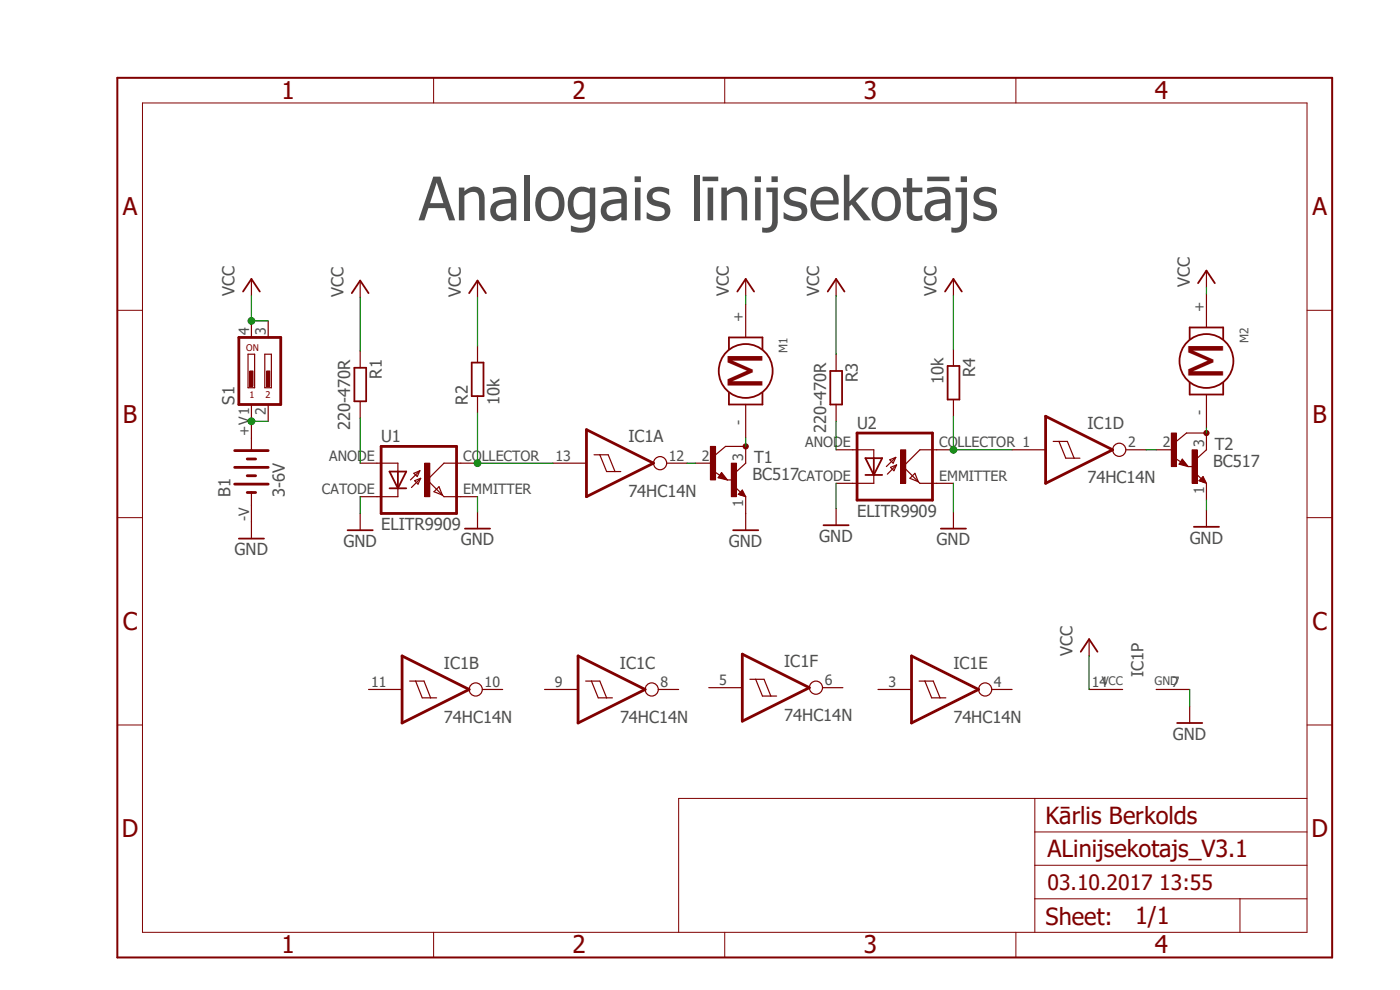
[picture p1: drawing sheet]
<svg xmlns="http://www.w3.org/2000/svg" width="297mm" height="210mm" viewBox="0 0 297 210" stroke-linecap="round" stroke-linejoin="round" font-family="sans-serif">
<path d="M24.1 16.1l259 187.8M283.1 16.1l-259 187.8" fill="none" stroke="#fff" stroke-width=".21"/>
<path d="M50.7 71.6h8.9v14.2h-8.9z" fill="none" stroke="#800000" stroke-width=".59"/>
<path d="M52.6 75.1h1.4v7.2h-1.4zM56.2 75.1h1.4v7.2h-1.4z" fill="none" stroke="#800000" stroke-width=".25"/>
<path d="M53 78.7h.7v3.2h-.7z" fill-rule="evenodd" fill="#800000"/>
<path d="M53 78.7h.7v3.2h-.7z" fill="none" stroke="#800000" stroke-width=".21"/>
<path d="M56.6 78.7h.6v3.2h-.6z" fill-rule="evenodd" fill="#800000"/>
<g fill="none" stroke="#800000" stroke-width=".21">
<path d="M92 16.5v5.3M153.8 16.5v5.3M215.5 16.5v5.3M30.2 21.8h247.1v176h-247.1zM24.9 65.8h5.3M56.6 78.7h.6v3.2h-.6zM277.3 65.8h5.3M24.9 109.8h5.3M277.3 109.8h5.3M24.9 153.8h5.3M277.3 153.8h5.3M219.5 169.4v28.4"/>
<path d="M219.5 176.5h57.8M277.3 169.4h-133.3v28.4M92 197.8v5.3M153.8 197.8v5.3M215.5 197.8v5.3M219.5 190.7h57.8M219.5 183.6h57.8M263.1 190.7v7.1"/>
</g>
<g fill="none" stroke="#800000" stroke-width=".25">
<path d="M53.3 59.2v3.5M76.4 59.5v3.6M101.3 59.5v3.6M158.2 59.2v3.5M177.4 59.2v3.5M202.3 59.2v3.5M255.9 57.4v3.6M53.3 68.1v3.5M56.9 68.1v3.5M76.4 74.5v3.5M101.3 73.4v3.5M158.2 64.5v7.1"/>
<path d="M177.4 75.1v3.6M202.3 74.1v3.5M255.9 62.4v7.1M53.3 85.8v9.8M56.9 85.8v3.6M76.4 85.1v3.6M80 98.3h4.4v1.7M89.1 99.9l-2 1.9M97.7 98.3h-3.5l-3.6 3.5 3.6 3.6h3.5M101.3 84v3.6M117.3 98.3h7.1M126 96.5h3l1.5 3.5"/>
<path d="M127.3 96.5l1.4 3.5h3M141.4 98.3h4.4M158.2 85.8v7.1M177.4 85.8v3.6M202.3 84.8v3.5M214.7 95.4h7.1M223.4 93.6h3l1.5 3.6M224.7 93.6l1.4 3.6h3M238.8 95.4h4.4M255.9 83.7v7.1M53.3 104.5v9.8M76.4 108.9v3.6"/>
<path d="M84.4 103.6v1.8h-4.4M87.8 100.4l1.3-.5-.6 1.2zM88 102l1.2-.5-.5 1.2zM89.2 101.5l-1.9 1.9M93.1 103.3l.8 1.7-1.8-.7zM101.3 108.6v3.5M158.2 108.9v3.6M177.4 107.9v3.5M202.3 108.6v3.5M255.9 108.2v3.6M78.2 146.3h7.1M86.9 144.5h3.1l1.4 3.5"/>
<path d="M88.2 144.5l1.4 3.5h3M102.3 146.3h4.3M115.5 146.3h7.1M124.2 144.5h3.1l1.4 3.5M125.5 144.5l1.4 3.5h3M139.7 146.3h4.3M150.4 145.9h7.1M159.1 144.1h3l1.4 3.6M160.3 144.1l1.5 3.6h3M174.5 145.9h4.3M186.3 146.3h7.1M195 144.5h3l1.4 3.5"/>
<path d="M196.2 144.5l1.5 3.5h3M210.4 146.3h4.3"/>
<circle cx="140" cy="98.3" r="1.39"/>
<circle cx="237.4" cy="95.4" r="1.39"/>
<circle cx="100.9" cy="146.3" r="1.39"/>
<circle cx="138.3" cy="146.3" r="1.39"/>
<circle cx="173.1" cy="145.9" r="1.39"/>
<circle cx="209" cy="146.3" r="1.39"/>
</g>
<g fill="none" stroke="#800000" stroke-width=".38">
<path d="M51.6 61.8l1.7-2.6 1.8 2.6M74.6 62.2l1.8-2.7 1.8 2.7M75.2 78h2.5v7.1h-2.5zM99.5 62.2l1.8-2.7 1.8 2.7M100.1 76.9h2.5v7.1h-2.5zM154.6 74.1v-2.5h7.2v2.5M156.4 61.8l1.8-2.6 1.8 2.6M175.6 61.8l1.8-2.6 1.8 2.6M176.1 78.7h2.5v7.1h-2.5zM200.5 61.8l1.8-2.6 1.7 2.6M201 77.6h2.5v7.2h-2.5zM252.4 72v-2.5h7.1v2.5"/>
<path d="M254.2 60.1l1.7-2.7 1.8 2.7M154.6 83.4v2.4h7.2v-2.4M252.4 81.2v2.5h7.1v-2.5M50.7 114.3h5.3M73.7 112.5h5.4M82.6 100h3.6l-1.8 3.6zM82.6 103.6h3.6M84.4 100v3.6M98.6 112.1h5.4M155.5 112.5h5.4M174.7 111.4h5.3M199.6 112.1h5.3"/>
<path d="M253.3 111.8h5.3"/>
<circle cx="158.2" cy="78.7" r="5.7"/>
<circle cx="255.9" cy="76.6" r="5.7"/>
</g>
<g fill="none" stroke="#800000" stroke-width=".59">
<path d="M49.8 95.6h7.1M49.8 99.1h7.1M52.5 97.4h1.7M80.9 94.7h16v14.2h-16zM124.4 91.1l14.2 7.2-14.2 7.1zM221.8 88.3l14.3 7.1-14.3 7.1zM49.8 102.7h7.1M52.5 104.5h1.7M52.5 100.9h1.7M85.3 139.1l14.2 7.2-14.2 7.1zM122.6 139.1l14.3 7.2-14.3 7.1zM157.5 138.8l14.2 7.1-14.2 7.1z"/>
<path d="M193.4 139.1l14.2 7.2-14.2 7.1z"/>
</g>
<path d="M24.9 16.5h257.7v186.6h-257.7z" fill="none" stroke="#800000" stroke-width=".42"/>
<path d="M90.1 98.3h1.1v7.1h-1.1z" fill-rule="evenodd" fill="#800000"/>
<path d="M90.1 98.3h1.1v7.1h-1.1z" fill="none" stroke="#800000" stroke-width=".21"/>
<path d="M76.4 98.3h3.6M97.7 98.3h3.6M180.9 95.4h4.5v1.8M188.8 97.5l1.2-.5-.5 1.3zM188.9 99.1l1.3-.5-.5 1.3zM190 97l-2 2M190.2 98.6l-1.9 2M198.7 95.4h-3.5l-3.6 3.6 3.6 3.5h3.5M76.4 105.4h3.6M97.7 105.4h3.6M185.4 100.8v1.7h-4.5M194.1 100.4l.7 1.8-1.8-.7z" fill="none" stroke="#800000" stroke-width=".25"/>
<path d="M183.6 97.2h3.6l-1.8 3.6zM185.4 97.2v3.6M183.6 100.8h3.6" fill="none" stroke="#800000" stroke-width=".38"/>
<path d="M181.8 91.9h16v14.2h-16z" fill="none" stroke="#800000" stroke-width=".59"/>
<path d="M191.1 95.4h1.1v7.1h-1.1z" fill-rule="evenodd" fill="#800000"/>
<path d="M191.1 95.4h1.1v7.1h-1.1zM152.7 101.1l.3-.5 .9 1-1.4-.3 .5-.9 1.1 1.2M157.5 104.3l.4 .9-1.1-.3 .7-.8 .5 1.1" fill="none" stroke="#800000" stroke-width=".21"/>
<path d="M151.4 99.9l1.3 .9M158.2 94.7h-4.3l-2.1 1.8M158.2 98.3l-1.9 1.7M177.4 95.4h3.5M198.7 95.4h3.6M153.1 100.2l1.2 1.6-1.9-.5zM154.3 101.8h.9M156 103.3l1.1 1.1M157.5 104l.7 1.4-1.6-.5zM177.4 102.5h3.5M198.7 102.5h3.6" fill="none" stroke="#800000" stroke-width=".25"/>
<path d="M153 100.9v-.1l.8 .7-1.1-.4M157.5 104.3l-.5 .6 .6 .1-.1-.4h-.2" fill="none" stroke="#800000" stroke-width=".38"/>
<circle cx="158.2" cy="94.7" r=".55" fill="#800000"/>
<circle cx="158.2" cy="94.7" r=".55" fill="none" stroke="#800000" stroke-width=".21"/>
<path d="M150.7 94.7h1.1v7.1h-1.1z" fill-rule="evenodd" fill="#800000"/>
<path d="M150.7 94.7h1.1v7.1h-1.1z" fill="none" stroke="#800000" stroke-width=".21"/>
<path d="M155.2 98.3h1.1v7.1h-1.1z" fill-rule="evenodd" fill="#800000"/>
<path d="M155.2 98.3h1.1v7.1h-1.1zM250.4 98.3l.4-.6 .9 1.1-1.4-.4 .5-.9 1.1 1.3M255.2 101.5l.4 .9-1-.4 .6-.7 .6 1.1" fill="none" stroke="#800000" stroke-width=".21"/>
<path d="M147.5 98.3h3.6M158.2 94.7v3.6M249.1 97.1l1.4 .9M250.8 97.4l1.3 1.6-2-.5zM252.1 99h.8M255.9 91.9h-4.2l-2.1 1.7M255.9 95.4l-1.9 1.8M158.2 105.4v3.5M253.7 100.5l1.1 1.1M255.2 101.1l.7 1.4-1.5-.5z" fill="none" stroke="#800000" stroke-width=".25"/>
<path d="M250.8 98.1v-.2l.7 .7-1.1-.3M255.2 101.5l-.5 .5 .7 .2-.2-.4h-.1" fill="none" stroke="#800000" stroke-width=".38"/>
<circle cx="255.9" cy="91.9" r=".55" fill="#800000"/>
<circle cx="255.9" cy="91.9" r=".55" fill="none" stroke="#800000" stroke-width=".21"/>
<path d="M248.5 91.9h1.1v7.1h-1.1z" fill-rule="evenodd" fill="#800000"/>
<path d="M248.5 91.9h1.1v7.1h-1.1z" fill="none" stroke="#800000" stroke-width=".21"/>
<path d="M252.9 95.4h1.1v7.1h-1.1z" fill-rule="evenodd" fill="#800000"/>
<path d="M252.9 95.4h1.1v7.1h-1.1z" fill="none" stroke="#800000" stroke-width=".21"/>
<path d="M245.3 95.4h3.5M255.9 91.9v3.5M255.9 102.5v3.6M231.1 135.6v3.5M231.1 146.3h7.1M245.3 146.3h7.1M252.4 149.8v3.6" fill="none" stroke="#800000" stroke-width=".25"/>
<path d="M229.3 138.3l1.8-2.7 1.7 2.7M249.7 153.4h5.4" fill="none" stroke="#800000" stroke-width=".38"/>
<path d="M76.4 88.7v9.6M177.4 89.4v6M202.3 88.3v7.1h12.4M76.4 105.4v3.5M101.3 105.4v3.2M177.4 102.5v5.4M202.3 102.5v6.1M255.9 106.1v2.1M252.4 146.3v3.5" fill="none" stroke="#008000" stroke-width=".25"/>
<circle cx="202.3" cy="95.4" r=".72" fill="#008000"/>
<circle cx="202.3" cy="95.4" r=".72" fill="none" stroke="#008000" stroke-width=".21"/>
<path d="M53.3 89.4h3.6" fill="none" stroke="#008000" stroke-width=".25"/>
<circle cx="53.3" cy="89.4" r=".72" fill="#008000"/>
<circle cx="53.3" cy="89.4" r=".72" fill="none" stroke="#008000" stroke-width=".21"/>
<path d="M53.3 62.7v5.4h3.6" fill="none" stroke="#008000" stroke-width=".25"/>
<circle cx="53.3" cy="68.1" r=".72" fill="#008000"/>
<circle cx="53.3" cy="68.1" r=".72" fill="none" stroke="#008000" stroke-width=".21"/>
<path d="M76.4 63.1v11.4M101.3 63.1v10.3M158.2 62.7v1.8M177.4 62.7v12.4M202.3 62.7v11.4M255.9 61v1.4M101.3 87.6v10.7h16M145.8 98.3h1.7M158.2 92.9v1.8M243.2 95.4h2.1M255.9 90.8v1.1M231.1 139.1v7.2" fill="none" stroke="#008000" stroke-width=".25"/>
<circle cx="101.3" cy="98.3" r=".72" fill="#008000"/>
<circle cx="101.3" cy="98.3" r=".72" fill="none" stroke="#008000" stroke-width=".21"/>
<text font-size="12.7" fill="#505050" x="88.9" y="46.7">Analogais līnijsekotājs</text>
<g font-size="10" fill="#800000">
<text x="161.8" y="82.6" transform="rotate(-90 161.8 82.6)">M</text>
<text x="259.5" y="80.4" transform="rotate(-90 259.5 80.4)">M</text>
</g>
<g font-size="5.2" fill="#800000">
<text x="59.7" y="21">1</text>
<text x="121.5" y="21">2</text>
<text x="183.3" y="21">3</text>
<text x="245" y="21">4</text>
<text x="26" y="45.7">A</text>
<text x="278.4" y="45.7">A</text>
<text x="26" y="89.7">B</text>
<text x="278.4" y="89.7">B</text>
<text x="26" y="133.6">C</text>
<text x="278.4" y="133.6">C</text>
<text x="25.8" y="177.6">D</text>
<text x="278.2" y="177.6">D</text>
<text x="59.7" y="202.3">1</text>
<text x="121.5" y="202.3">2</text>
<text x="183.3" y="202.3">3</text>
<text x="245" y="202.3">4</text>
</g>
<g font-size="5" fill="#800000">
<text x="221.8" y="174.7">Kārlis Berkolds</text>
<text x="222.2" y="181.8">ALinijsekotajs_V3.1</text>
<text x="221.8" y="196.2">Sheet:</text>
<text x="240.8" y="196">1/1</text>
</g>
<text font-size="4.5" fill="#800000" x="222.2" y="188.9">03.10.2017 13:55</text>
<g font-size="3.5" fill="#505050">
<text x="49.8" y="62.7" transform="rotate(-90 49.8 62.7)">VCC</text>
<text x="72.9" y="63.1" transform="rotate(-90 72.9 63.1)">VCC</text>
<text x="97.7" y="63.1" transform="rotate(-90 97.7 63.1)">VCC</text>
<text x="154.6" y="62.7" transform="rotate(-90 154.6 62.7)">VCC</text>
<text x="173.8" y="62.7" transform="rotate(-90 173.8 62.7)">VCC</text>
<text x="198.7" y="62.7" transform="rotate(-90 198.7 62.7)">VCC</text>
<text x="252.4" y="61" transform="rotate(-90 252.4 61)">VCC</text>
<text x="81" y="80.3" transform="rotate(-90 81 80.3)">R1</text>
<text x="182" y="81" transform="rotate(-90 182 81)">R3</text>
<text x="200.2" y="81.4" transform="rotate(-90 200.2 81.4)">10k</text>
<text x="206.9" y="80" transform="rotate(-90 206.9 80)">R4</text>
<text x="49.8" y="85.8" transform="rotate(-90 49.8 85.8)">S1</text>
<text x="99.2" y="85.8" transform="rotate(-90 99.2 85.8)">R2</text>
<text x="106" y="85.8" transform="rotate(-90 106 85.8)">10k</text>
<text x="74.3" y="91.1" transform="rotate(-90 74.3 91.1)">220-470R</text>
<text x="80.9" y="93.8">U1</text>
<text x="133.3" y="93.8">IC1A</text>
<text x="175.3" y="91.8" transform="rotate(-90 175.3 91.8)">220-470R</text>
<text x="181.8" y="91">U2</text>
<text x="230.7" y="91">IC1D</text>
<text x="257.7" y="95.4">T2</text>
<text x="159.6" y="101.8">BC517</text>
<text x="160" y="98.3">T1</text>
<text x="257.4" y="99">BC517</text>
<text x="48.9" y="105.4" transform="rotate(-90 48.9 105.4)">B1</text>
<text x="60.5" y="105.4" transform="rotate(-90 60.5 105.4)">3-6V</text>
<text x="133.3" y="105.4">74HC14N</text>
<text x="230.7" y="102.5">74HC14N</text>
<text x="80.9" y="112.5">ELITR9909</text>
<text x="181.8" y="109.6">ELITR9909</text>
<text x="49.8" y="117.8">GND</text>
<text x="72.9" y="116">GND</text>
<text x="97.7" y="115.7">GND</text>
<text x="154.6" y="116">GND</text>
<text x="173.8" y="115">GND</text>
<text x="198.7" y="115.7">GND</text>
<text x="252.4" y="115.3">GND</text>
<text x="94.2" y="141.8">IC1B</text>
<text x="131.5" y="141.8">IC1C</text>
<text x="166.4" y="141.4">IC1F</text>
<text x="202.3" y="141.8">IC1E</text>
<text x="227.5" y="139.1" transform="rotate(-90 227.5 139.1)">VCC</text>
<text x="242.6" y="143.6" transform="rotate(-90 242.6 143.6)">IC1P</text>
<text x="94.2" y="153.4">74HC14N</text>
<text x="131.5" y="153.4">74HC14N</text>
<text x="166.4" y="153">74HC14N</text>
<text x="202.3" y="153.4">74HC14N</text>
<text x="248.8" y="156.9">GND</text>
</g>
<g font-size="3" fill="#505050">
<text x="52.8" y="71.1" transform="rotate(-90 52.8 71.1)">4</text>
<text x="56.4" y="71.1" transform="rotate(-90 56.4 71.1)">3</text>
<text x="157.7" y="68.3" transform="rotate(-90 157.7 68.3)">+</text>
<text x="255.5" y="66.2" transform="rotate(-90 255.5 66.2)">+</text>
<text x="56.4" y="88" transform="rotate(-90 56.4 88)">2</text>
<text x="255.5" y="88.1" transform="rotate(-90 255.5 88.1)">-</text>
<text x="52.8" y="92.5" transform="rotate(-90 52.8 92.5)">+V1</text>
<text x="157.7" y="90.2" transform="rotate(-90 157.7 90.2)">-</text>
<text x="170.8" y="94.9">ANODE</text>
<text x="199.2" y="94.9">COLLECTOR 1</text>
<text x="239.3" y="94.9">2</text>
<text x="246.7" y="94.9">2</text>
<text x="255.5" y="94.9" transform="rotate(-90 255.5 94.9)">3</text>
<text x="69.8" y="97.8">ANODE</text>
<text x="98.3" y="97.8">COLLECTOR</text>
<text x="117.9" y="97.8">13</text>
<text x="141.9" y="97.8">12</text>
<text x="148.9" y="97.8">2</text>
<text x="157.7" y="97.8" transform="rotate(-90 157.7 97.8)">3</text>
<text x="68.3" y="104.9">CATODE</text>
<text x="98.3" y="104.9">EMMITTER</text>
<text x="157.7" y="107.5" transform="rotate(-90 157.7 107.5)">1</text>
<text x="169.2" y="102">CATODE</text>
<text x="199.2" y="102">EMMITTER</text>
<text x="255.5" y="104.7" transform="rotate(-90 255.5 104.7)">1</text>
<text x="52.8" y="110.5" transform="rotate(-90 52.8 110.5)">-V</text>
<text x="78.7" y="145.8">11</text>
<text x="102.8" y="145.8">10</text>
<text x="117.7" y="145.8">9</text>
<text x="140.1" y="145.8">8</text>
<text x="152.6" y="145.4">5</text>
<text x="175" y="145.4">6</text>
<text x="188.5" y="145.8">3</text>
<text x="210.9" y="145.8">4</text>
<text x="231.6" y="145.8">14</text>
<text x="248.6" y="145.8">7</text>
</g>
<g font-size="2.5" fill="#505050">
<text x="167.1" y="74.9" transform="rotate(-90 167.1 74.9)">M1</text>
<text x="264.8" y="72.7" transform="rotate(-90 264.8 72.7)">M2</text>
<text x="233.7" y="145.4">VCC</text>
<text x="244.9" y="145.4">GND</text>
</g>
<g font-size="1.9" fill="#800000">
<text x="52.2" y="74.5">ON</text>
<text x="53" y="84.4">1</text>
<text x="56.3" y="84.4">2</text>
</g>
</svg>
